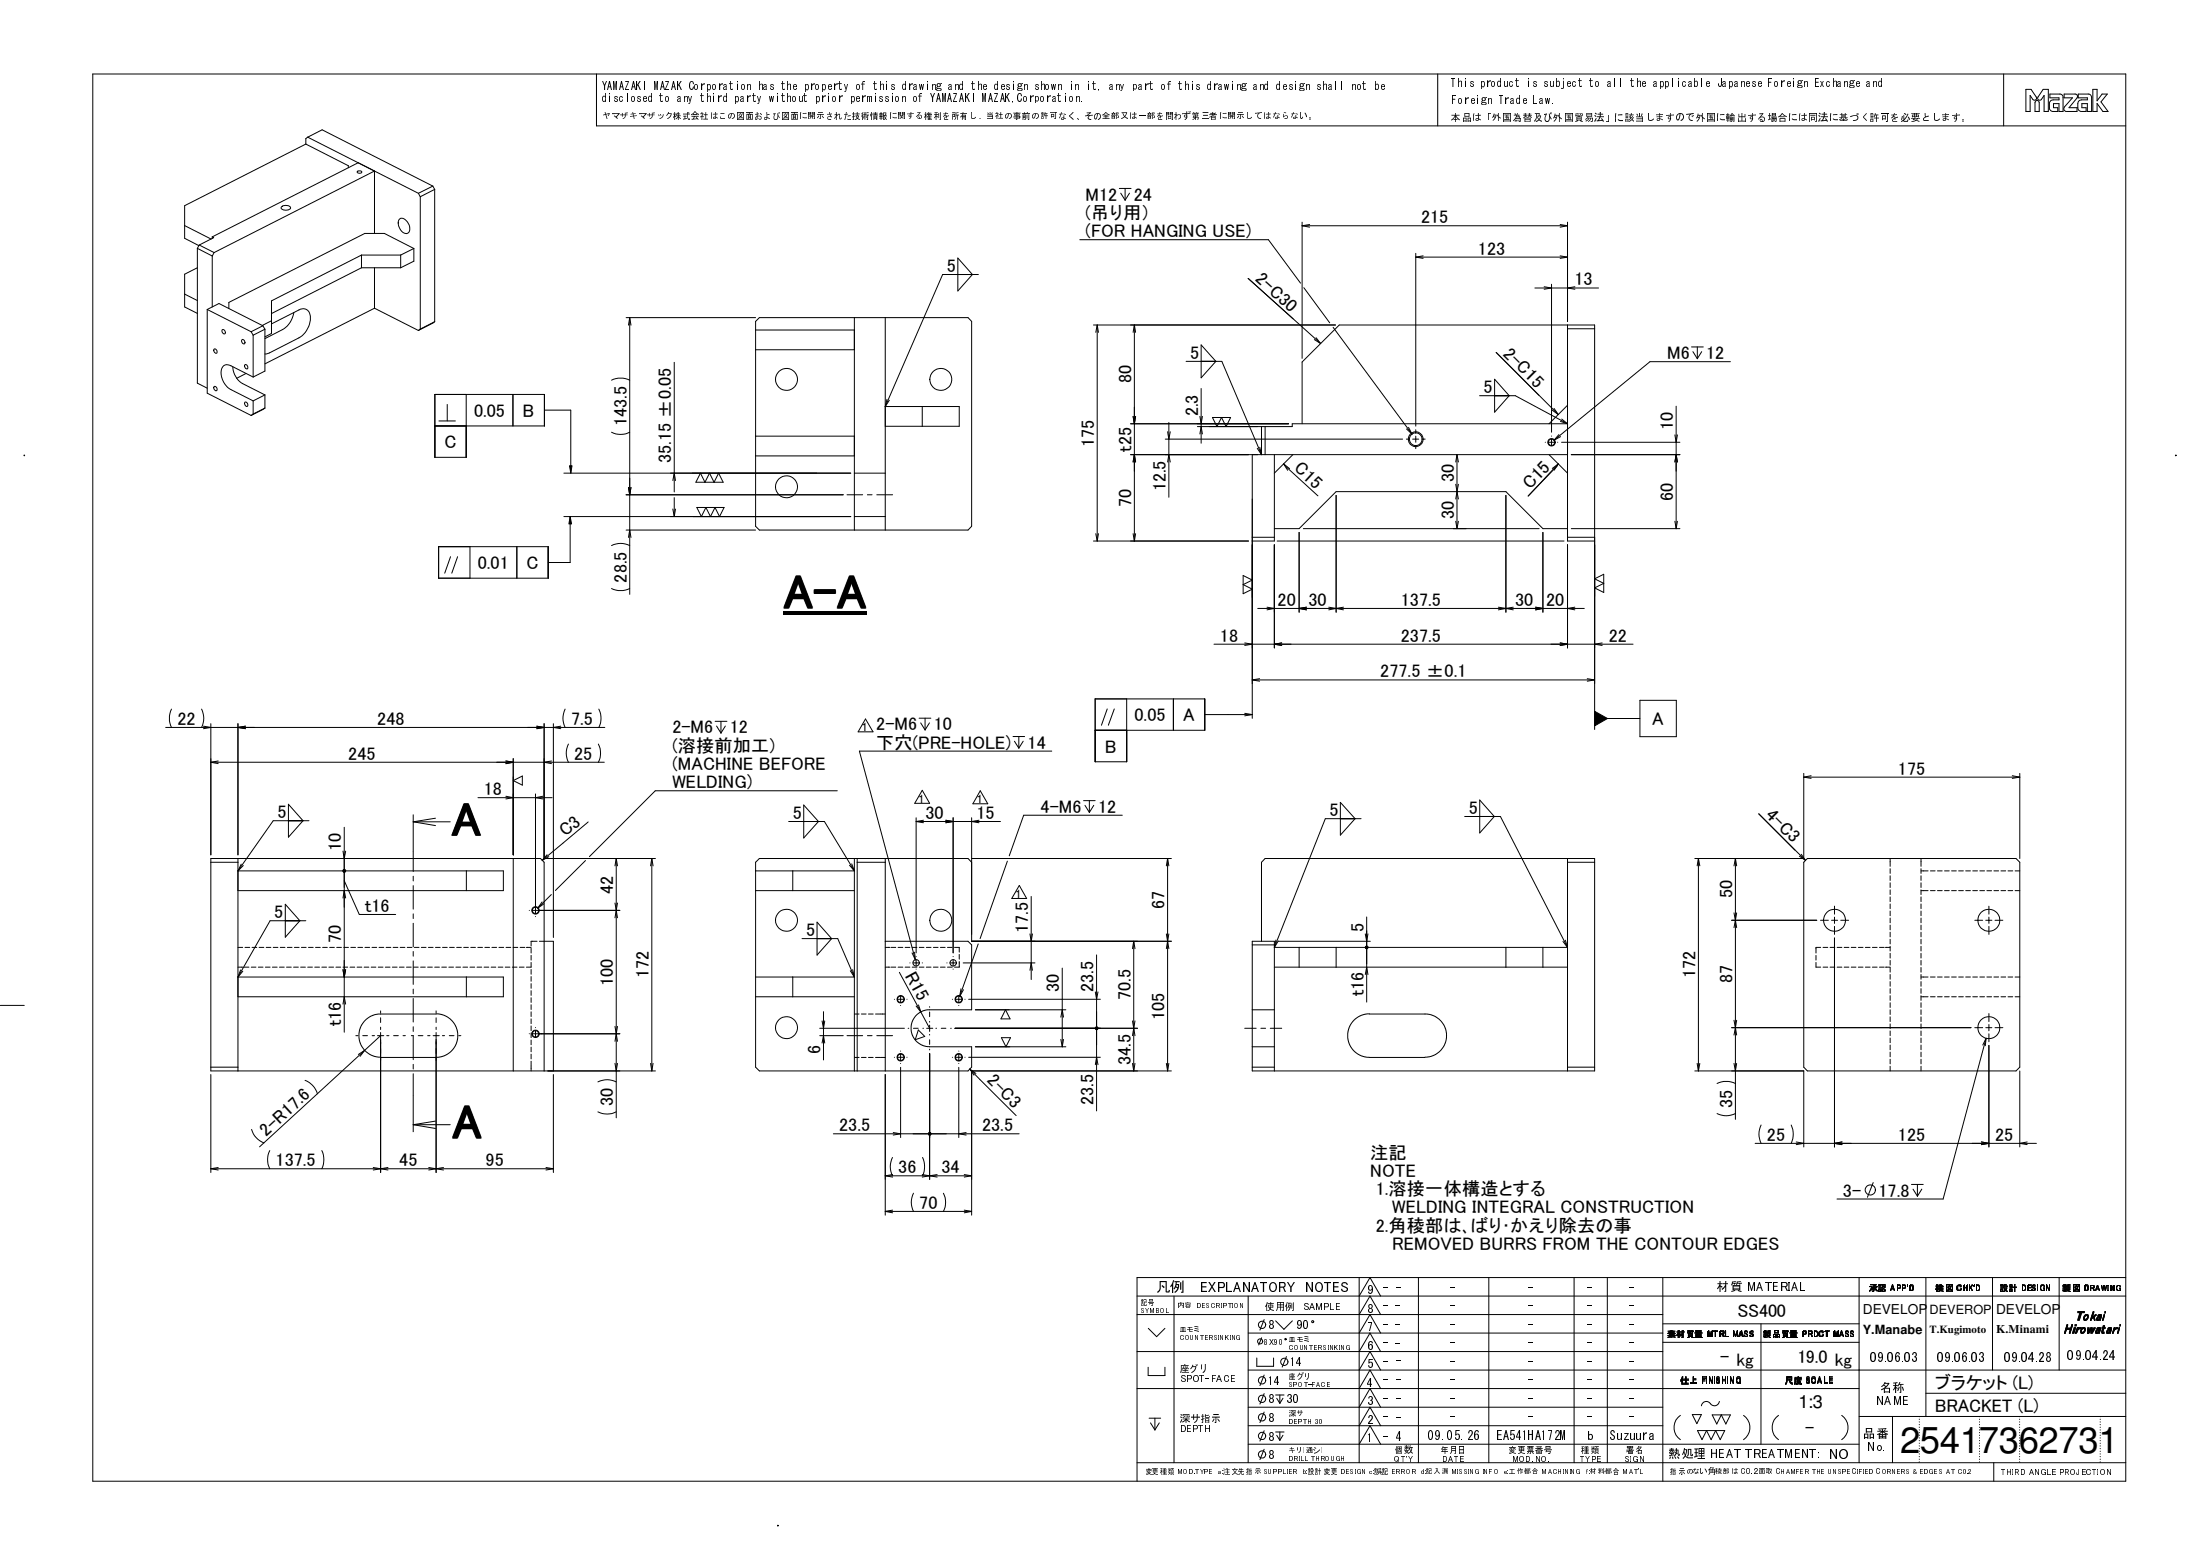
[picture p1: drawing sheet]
<svg xmlns="http://www.w3.org/2000/svg" width="594mm" height="420mm" viewBox="0 0 594 420" stroke-linecap="round" stroke-linejoin="round" font-family="sans-serif">
<g fill="none" stroke="#000" stroke-width=".27">
<path d="M25.1 20h548.9v380h-548.9zM161.1 20v14h412.9M388.2 20v14M541.1 20v14M82.6 38.9l-32.7 16.6v8.8l3.8 2M82.6 38.9l11.5 5.8v.6M83.1 37l-.5 .4v1.5M83.1 37l29.9 15.2M83.1 37l3.9-1.9 29.9 15.1M547.1 24.1h1.4l1.4 2.1a.56 .56 0 0 1-.2 .8 .56 .56 0 0 1-.8-.2l-.7-1v4.3h-1.1zM549.7 27.3l.6-.1 .3 .3 .1 2.6h-1.2v-2.4zM551.7 24.1h1.4v6h-1.1v-4.3l-.7 1a.56 .56 0 0 1-.8 .2 .56 .56 0 0 1-.1-.8z"/>
<path d="M553.5 25.4h2.8a.87 .87 0 0 1 .8 .9v3.8h-1.1v-2.1h-1.5v1.1h1.2v1h-1.3a1.01 1.01 0 0 1-1-1v-1.1a1.01 1.01 0 0 1 1-1h1.6v-.6h-2.5zM557.4 25.4h3a.65 .65 0 0 1 .5 .4 .65 .65 0 0 1 0 .7l-2.2 2.6h2.2v1h-2.9a.73 .73 0 0 1-.7-.4 .73 .73 0 0 1 .2-.8l2.1-2.5h-2.2zM561.2 25.4h2.7a.87 .87 0 0 1 .9 .9v3.8h-1.1v-2.1h-1.5v1.1h1.1v1h-1.2a1.01 1.01 0 0 1-1-1v-1.1a1.01 1.01 0 0 1 1-1h1.6v-.6h-2.5zM565.1 24.1h1.2v3.1l1.3-1.8h1.4l-1.7 2.1 1.9 2.6h-1.3l-1.6-2.2v2.2h-1.2zM76.1 55.8a1.73 1.73 0 0 1 2.4 .3 1.63 1.63 0 0 1-2.6 0zM96.5 46.3l.3-.2 .9 .2a.6 .6 0 0 1-.6 .5 .6 .6 0 0 1-.6-.5zM101.1 46.2l-43.3 22M101.1 46.2v16.8M101.1 46.2l-4.4-2.3-39.4 20.1M107.8 59.2a1.47 1.47 0 0 1 2.3 .8 2.19 2.19 0 0 1 0 3 2.63 2.63 0 0 1-2.5-3.5zM113 52.2l.5 .9M113.5 53.1v35.8"/>
<path d="M116.9 50.2l-3.9 2M116.9 50.2l.5 .9M117.4 51.1l-3.9 2M117.4 51.1v35.8M302.3 50.9h3.1M302.6 52.2l1.2 1.9M303.8 50.9v3.2M305 52.2l-1.2 1.9M351.6 60v36.8M423.3 60v26.8M49.9 79.4l3.4 1.8M49.9 60.9l7.1 3.7"/>
<path d="M53.3 72.3l-3.4 1.7v8.9l3.4 1.7M53.3 67.1l4 2M53.3 67.1v36.4l2.7 1.3M53.8 66.2l4 2M53.8 66.2l-.5 .9M57.3 64v.4M57.3 69.1v13.8M57.3 64l.4 .2-3.9 2M57.8 68.2l-.5 .9M97.6 68.9h10.6M97.6 68.9l-24.3 12.3v8.8l-1.8 1M97.6 68.9v3.4"/>
<path d="M97.6 72.3l-24.3 12.4M97.6 72.3h10.6M101.1 72.3v10.9M108.2 68.9v3.4M111.8 67.1l-3.6 1.8M111.8 67.1l-8-4.1h-5.3l-36.7 18.7v1.6M111.8 67.1v3.4l-3.6 1.8M258.6 69.7l4 4.4-4 4.5zM264.2 74.1h-9.7l-15.5 35.7M291.6 64.7h50.9l8.7 11.8M351.6 61l2 .3M351.6 61h71.7"/>
<path d="M352.1 77.7l7 9.5M353.6 60.6l-2 .4M382.3 68.4v46.7M382.3 69.4h41M382.3 69.4l2 .4M384.3 69.1l-2 .3M414.5 77.8h17.2M417 77.4l2 .4-2 .3M419 76.8v39.9M421.3 69.1l2 .3M421.3 60.6l2 .4M423.3 69.4l-2 .4"/>
<path d="M423.3 61l-2 .3M425.3 77.4l-2 .4 2 .3M56 83.6v22.6l11.8 6M56 83.6l11.8 6M56 83.6l3.1-1.6 11.9 6M57.8 94.3a.62 .62 0 0 1 .8 .3 .62 .62 0 0 1-.3 .8l-.5-.4zM60 89.1a.65 .65 0 0 1 .7 .3 .65 .65 0 0 1-.1 .8l-.6-.5zM62.9 99a5.7 5.7 0 0 0 2.6 4.6l6 3M65.3 91.8a.64 .64 0 0 1 .7 .3 .64 .64 0 0 1-.1 .8l-.5-.3zM66.2 98.5a.63 .63 0 0 1 .7 .4 .63 .63 0 0 1-.3 .7l-.4-.4zM67.8 89.6l.6 .9M68.4 90.5v11.3"/>
<path d="M71 88l-3.2 1.6M71 88l.5 .9M71.5 88.9l-3.1 1.6M71.5 88.9v11.3l-3.1 1.6M73.3 87.5l7.4-3.8a1.97 1.97 0 0 1 3.1 1.6 6.6 6.6 0 0 1-3.1 5.9l-7.9 4.1-1.3 .3M73.3 86.6l-2.5 1.3M79.4 84.4a6.5 6.5 0 0 1-3.1 4.6l-4.8 2.4M101.1 83.2l-29.6 15.1M101.1 83.2l11.9 6M113.5 88.9l-.5 .3M117.4 86.9l-3.9 2M117.4 86.9l-4.4 2.3"/>
<path d="M169.1 85.8h34.9M170 85.8v74.7M170 85.8l.4 2M170 85.8l-.3 2M182.1 97.8v35M204 94.4h26.7M204 89.1h26.7M205.1 85.8h56.3l1 1v55.3l-1 1h-56.3l-1.1-1v-55.3zM230.7 85.8v57.3M239 85.8v57.3M295.3 87.8h65.3M296.3 87.8l-.4 1.9"/>
<path d="M296.3 87.8l.3 1.9M296.3 87.8v58.3M306.3 87.8v58.3M306.3 87.8l.4 1.9M306.3 87.8l-.3 1.9M320.3 97.6h9.6l10.7 25.2M324.4 93.1l3.9 4.5-3.9 4.4zM349.2 86.1l-12.1-10.9 19.5 17.6M354.9 91.7l1.7 1.1M355.4 91.2l1.2 1.6M360 88.4l21.3 28.8M423.3 87.8v58.3h7.3"/>
<path d="M423.3 88.8h7.3M456.8 93.7h3.1M457.1 95l1.2 1.9M458.3 93.7v3.2M459.5 95l-1.2 1.9M467.3 97.7h-21.8l-25.9 21.2M57.8 104.4a.62 .62 0 0 1 .8 .4 .62 .62 0 0 1-.3 .7l-.5-.4zM66.2 108.6a.65 .65 0 0 1 .7 .4 .65 .65 0 0 1-.3 .8l-.5-.7zM66.5 100.8l-2.6 1.4M68.4 101.8l-6-3a1.74 1.74 0 0 0-2 0 1.74 1.74 0 0 0-.7 1.8 5.4 5.4 0 0 0 2.7 4.6l6 3M68.4 111.8l-.6 .4M68.4 108.2v3.6"/>
<path d="M71.5 106.6v3.6M71.5 110.2l-3.1 1.6M71.5 106.6l-3.1 1.6M71.5 110.2l-3.7 2M118.5 113.7h4.5M120.8 109.2v4.5M125.9 106.5v17h-8.5v-17h29.6v8.5h-29.6M138.5 106.5v8.5M147 110.7h7.1v17.1M165.1 102.7a5.4 5.4 0 0 1 4.9 0M165.1 116.7a5.4 5.4 0 0 0 4.9 0M204 117.8h26.7"/>
<path d="M239 109.8h20v5.3h-20M239.5 107.8l-.5 2M240.2 108.1l-1.2 1.7M249 109.8v5.3M305.3 114.4h42.7M306 112.4l.3 2 .4-2M314.7 118.6h64M315.3 116.6l.3 2 .4-2M315.6 114.1v20.2M324 112.4l.4 2 .3-2M324 117.2l.4-2 .3 2M324.4 104.9v14.8"/>
<path d="M327.4 112.7h4.9l-1.2 2.5-1.2-2.5-1.3 2.5zM340.6 115.2v7.6M341.6 115.2v7.6M351.6 114.4v-16.7l10-9.9h69v109.2M379.8 118.6h.8M379.8 115.8l1.5 1.4M380.4 115.4l.9 1.8M381.5 118.6h1.6M382.3 116v.9M382.3 117.8v1.6M384 118.6h.8M399.5 106.8h9.7l14.1 7.6"/>
<path d="M403.6 102.4l3.9 4.4-3.9 4.5zM415.5 106.7l-11.5-11.5 16.8 16.7M417.3 119.4h.1M418.1 119.4h1.7M419 117.7v.1M419 118.6v1.7M419.1 110.7l1.7 1.2M419.6 110.3l1.2 1.6M420.6 119.4h.1M421 117.3l-1.4 1.6M421.4 113.8l1.9 .6M421.4 117.9l-1.8 1"/>
<path d="M421.7 119.4h31.9M421.7 113.2l1.6 1.2M423.3 109.4l-5 5M423.3 114.4h-74.4v.8h-25.6M452.3 117.4l.3 2 .4-2M452.6 109.7v33M6.5 122.9h.1v.2zM152.3 139.5h77.4M152.3 127.8h77.4M153.8 125.8h.7l-.4 2zM154 139.5l.3 2h-.7zM154 139.5v12.4h-6"/>
<path d="M169.1 133.6h58.6M169.7 131.6l.3 2 .4-2M181.7 129.8l.4-2 .3 2M181.7 137.5l.4 2M182.1 134.4v5.1M182.4 137.5l-.3 2M188.2 137h7.3l-1.2 2.5-1.2-2.5-1.3 2.5-1.2-2.5-1.2 2.5zM189.1 127.8l1.3 2.4 1.2-2.4 1.2 2.4 1.2-2.4 1.3 2.4h-7.4zM204 123.1h26.7M228.7 133.6h4.3M230.7 139.5h8.3M230.7 127.8h8.3"/>
<path d="M234.2 133.6h1.3M236.8 133.6h4.2M305.3 122.8h118M306 124.8l.3-2 .4 2M315.3 124.8l.3-2 .4 2M338.2 122.8v71.2M339.5 121.1l1.1 1.7M340.2 120.8l.4 2M344.1 122.8v23.3h-5.9M346.6 125.3l9.3 8.6M346.6 125.3l1.1 1.7M346.6 125.3l1.6 1.2"/>
<path d="M349.1 122.8l-5 5M360.8 133.8v31.5M382.3 120.3v.9M393.1 130.8l.3 2M393.4 122.8l-.3 2M393.4 122.8l.4 2M393.4 122.8v19.9M393.4 132.8l-.3 1.9M393.4 132.8l.4 1.9M393.8 130.8l-.4 2M406.6 133.8v31.5M418.3 122.8l5 5"/>
<path d="M420.8 125.3l-8.1 8.6 7.9-8.2M420.8 125.3l-1.6 1.2M420.8 125.3l-1.1 1.7M424.3 122.8h29.3M452.3 124.8l.3-2 .4 2M587.5 122.9l.1 .1zM118.4 147.6h29.6v8.5h-29.6zM121.7 150.3l-1.6 4.5M123.6 150.3l-1.6 4.5M126.9 147.6v8.5M139.6 147.6v8.5M165.1 158.9a5.4 5.4 0 0 0 4.9 0"/>
<path d="M165.1 147.3a5.4 5.4 0 0 1 4.9 0M169.1 143.1h34.9M169.7 145.1l.3-2 .4 2M295.3 146.1h41.8M295.9 144.1l.4 2M296.6 144.1l-.3 2M306 144.1l.3 2M306.7 144.1l-.4 2M335.7 155.4l2.5 1.2-2.5 1.3 2.5 1.2-2.5 1.2zM338.2 145.1h5.9M344.1 142.7h6.7l10-9.9h45.8l10 9.9h6.7M344.1 147.1v27.9"/>
<path d="M344.9 146.1h77.5M350.8 143.8v21.5M352 142.7h63.6M393.1 140.8l.3 1.9M393.8 140.8l-.4 1.9M416.6 143.8v21.5M423.3 145.1h7.3M423.3 147.1v27.9M424.3 142.7h29.3M430.6 156.3l2.5-1.2v4.9l-2.5-1.3 2.5-1.2zM452.3 140.8l.3 1.9M453 140.8l-.4 1.9"/>
<path d="M327.8 173.9h113.2M336.1 173.6l2.1 .3-2.1 .4M339.6 164.3h88.2M342.1 164l2 .3-2 .4M346.1 173.6l-2 .3 2 .4M352.8 164l-2 .3 2 .4M358.8 164l2 .3M360.8 164.3l-2 .4M360.8 164.3l2 .4M362.8 164l-2 .3M404.6 164l2 .3M406.6 164.3l-2 .4"/>
<path d="M406.6 164.3l2 .4M408.6 164l-2 .3M414.6 164l2 .3-2 .4M421.3 173.6l2 .3-2 .4M425.3 164l-2 .3 2 .4M432.6 173.6l-2 .3 2 .4M44.7 196.4h118.6M46.3 191.5a5.5 5.5 0 0 0 0 4.9M54.4 191.5a5.5 5.5 0 0 1 0 4.9M54.9 196.1l2 .3-2 .4M56.9 195.4v35.4M64.3 195.4v35.4"/>
<path d="M66.3 196.1l-2 .3 2 .4M144.9 196.1l2 .3-2 .4M146.9 195.4v36.4h30.1M149.4 195.4v57.8M151.4 196.1l-2 .3 2 .4M152.6 191.5a5.5 5.5 0 0 0 0 4.9M161.7 191.5a5.5 5.5 0 0 1 0 4.9M193.1 194.8h3.2M193.5 196l1.2 2M194.7 194.8v3.2M195.9 196l-1.2 2M233.7 194.1l2 3.5h-4z"/>
<path d="M248.2 193.9h3.2M248.6 195.2l1.2 1.9M249.8 193.9v3.2M251 195.2l-1.2 1.9M273.6 198.9h3.1M275.1 198.9v3.1M299 191.4l-1.6 4.4M300.9 191.4l-1.6 4.4M304.2 188.7v17h-8.5v-17h29.6v8.5h-29.6M316.9 188.7v8.5M325.3 193h12.9M336.1 192.6l2.1 .4"/>
<path d="M338.2 193l-2.1 .3M338.2 183.6l1.9 .3M338.2 183.6h92.4M340.1 183.3l-1.9 .3M428.6 183.3l2 .3M430.6 192.1l3.5 1.9-3.5 2zM430.6 183.6l-2 .3M434.1 194h8.7M442.8 189.1h9.9v9.8h-9.9zM56.9 205.8l2 .4M56.9 205.8h106.3M58.9 205.5l-2 .3"/>
<path d="M77.9 217.2l3.9 4.4-3.9 4.5zM111.6 219.9v15.4M129.1 215.4h20M136.6 205.5l2 .3-2 .4M136.6 215l2 .4-2 .3M138.6 204.9v25.9M138.6 210.8l2.4-1.3v2.5zM144.6 214.4v30.4M146.6 215l-2 .4 2 .3M148.9 205.5l-2 .3 2 .4M153.5 200.9a5.4 5.4 0 0 0 0 4.9M161.6 200.9a5.4 5.4 0 0 1 0 4.9"/>
<path d="M217 217.4l4 4.4-4 4.5zM226.1 213.5h-49.2l-17.7 17.8M249 213.4l2 3.5h-4zM264.7 213.5l2 3.5h-4zM273.9 200.2l1.2 1.8M276.3 200.2l-1.2 1.8M284 202.8h-51.9l15.1 56.4M292.6 216.2h3.1M293 217.5l1.2 1.9M294.2 216.2v3.2M295.4 217.5l-1.2 1.9M361.9 216.7l4 4.4-4 4.4z"/>
<path d="M399.6 216l3.9 4.5-3.9 4.4zM487.1 208.8v23h-29.4M487.1 209.8l2 .4M487.1 209.8h58.3M489.1 209.5l-2 .3M543.4 209.5l2 .3M545.4 208.8v23M545.4 209.8l-2 .4M56.9 232.8h7.4M64.3 235.2h71.6v5.3h-71.6M64.3 231.8v57.4M65.1 233.3l-.8 1.9"/>
<path d="M65.7 233.7l-1.4 1.5M83.4 221.6h-9.6l-9.5 13.6M92.6 229.8l.4 2 .3-2M92.7 234.9h.5v.5l-.2 .1v-.3v.3l-.3-.1zM92.7 234.9l.3-.1v.4v-.4l.2 .1v.5h-.5zM93 223.4v55.3M93 237.8l4 9.1h9.8M111.6 221.9h10M111.6 221.9l6 1M111.6 236.6v1.3M111.6 239.1v6.4M117.6 220.9l-6 1"/>
<path d="M125.9 235.2v5.3M138.6 231.8v57.4M147.7 230.8l-1.3 1.5M148.2 231.3l-1.8 1M158.1 232.4l-8.1 8.1M158.8 222l-12.4 10.3M166.4 231.8v70M166.4 231.8l-.3 2M166.4 231.8l.3 2M176 231.8l-.3 2M176 231.8l.4 2M176 231.8v57.4"/>
<path d="M204 235.2h26.7M213 221.8h9.6l8.1 13.4M214.1 235.2v5.3M229.4 233.6l1.3 1.6M230 233.3l.7 1.9M230.7 231.8v57.4M231.5 232.8h7.5M231.5 231.8v57.4M239 231.8v57.4M247.4 220.8v36.5M247.4 221.8h22.8M247.4 221.8l2 .4"/>
<path d="M249.4 221.5l-2 .3M255.4 221.5l2 .3-2 .4M257.4 220.8v36.5M262.4 232.8l-1-1h-56.3l-1.1 1v55.4l1.1 1h56.3l1-1v-5.5h-11.4l-1.6-.3-1.5-.8-1.1-1.2-.6-1.5-.2-1.9 .4-1.3 .8-1.3 1-.9 1.5-.7 12.7-.1v-17.6l-1-.9h-22.4M262.4 231.8h53.9M262.4 220.8v33.4h53.9M264.4 221.5l-2 .3 2 .4M272 232.5l-7.3 20.9M275.2 239.1l2 3.5h-4zM303.1 220.1h-26.7l-3.9 11M315.3 231.8l-.3 2M315.3 231.8l.3 2"/>
<path d="M315.3 231.8v57.4M367.5 221.1h-9.6l-13.8 34.7M395.5 220.5h9.7l18.1 35.3M423.3 232.8h7.3M423.3 231.8v57.4M458.6 231.8l-.3 2M458.6 231.8l.4 2M458.6 231.8v57.4M468.6 231.8v70.5M468.6 231.8l.4 2M468.6 231.8l-.4 2M484.7 229.6l-9.8-9.8 12.6 12.5"/>
<path d="M485.9 231.2l1.6 1.1M486.4 230.7l1.1 1.6M488.1 231.8h56.3l1 1v55.4l-1 1h-56.3l-1-1v-55.4zM510.4 231.8v2.1M510.4 234.6v1.2M510.4 236.5v1.2M510.4 238.4v1.2M518.7 235.2h1.9M518.7 231.8v2.1M518.7 234.6v1.2M518.7 236.5v1.2M518.7 238.4v1.2"/>
<path d="M521.3 235.2h1.3M523.2 235.2h1.3M525.1 235.2h1.3M527 235.2h1.3M528.9 235.2h1.3M530.8 235.2h1.3M532.7 235.2h1.3M534.6 235.2h1.3M536.5 235.2h1.3M538.4 235.2h1.3M540.3 235.2h1.3M542.2 235.2h1.3"/>
<path d="M544.1 235.2h1.3M64.3 255.8h1.2M66.2 255.8h1.2M68.1 255.8h1.2M70 255.8h1.2M71.9 255.8h1.2M73.8 255.8h1.3M75.7 255.8h1.3M77 244.2l4 4.4-4 4.5zM77.6 255.8h1.3M79.5 255.8h1.3M81.4 255.8h1.3"/>
<path d="M82.6 248.6h-9.7l-8.6 15.2M83.3 255.8h1.3M85.2 255.8h1.3M87.1 255.8h1.3M89 255.8h1.3M90.9 255.8h1.3M92.6 242.5l.4-2 .3 2M92.8 255.8h1.3M94.7 255.8h1.3M96.6 255.8h1.3M98.5 255.8h1.3M100.5 255.8h1.2"/>
<path d="M102.4 255.8h1.2M104.3 255.8h1.2M106.2 255.8h1.2M108.1 255.8h1.2M110 255.8h1.2M111.6 246.8v1.2M111.6 249.3v6.4M111.6 256.9v1.3M111.6 259.5v6.3M111.9 255.8h1.3M113.8 255.8h1.3M115.7 255.8h1.3"/>
<path d="M117.6 255.8h1.3M119.5 255.8h1.3M121.4 255.8h1.3M123.3 255.8h1.3M125.2 255.8h1.3M127.1 255.8h1.3M129 255.8h1.3M130.9 255.8h1.3M132.8 255.8h1.3M134.7 255.8h1.3M136.6 255.8h1.3M138.6 255.8h1.2"/>
<path d="M140.5 255.8h1.2M142.1 255.8h1.3M142.9 245.8h.1M143.4 259.9v1.3h-1.3M143.4 256.1v1.2M143.4 258v1.2M143.8 245.8h1.7M144.6 245v1.7M144.6 247.5h.1M145 254.2h-1.6v1.2M145.6 245.8h21.8M145.7 254.2h3.7v35"/>
<path d="M146.4 243.5l-1.2 1.7M146.9 244.1l-1.7 1.1M148.9 241.6l-3.7 3.6M166.1 243.8l.6 4M166.7 243.8l-.6 4M204 240.5h26.7M216.6 253.4h9.6l4.5 10.4M220.6 249l4 4.4-4 4.5zM239 255.8h1.3M240.6 255.8h1.3M242.5 255.8h1.3M244.4 255.8h1.3"/>
<path d="M246.3 257.3l.9 1.9M246.3 255.8h1.3M247 257.1l.2 2.1M247.4 258.3h.1M247.4 259.2v1.6M248.2 255.8h1.3M250.1 255.8h1.3M252 255.8h1.3M254 255.8h1.2M255.9 255.8h1.2M257.4 258.3h.1M257.4 259.2v1.6"/>
<path d="M257.8 255.8h1.2v1.3M259 257.7v1.3M259 259.6v1.6h-1.2M264.2 254.9l-5 14.1M278.1 252.2l.4 2 .3-2M278.5 242.1v22.4M296.1 257.9v42.1M306.1 254.2l-.3 2M306.1 254.2l.4 2M306.1 254.2v35M315 252.2l.6 4M315.6 252.2l-.6 4"/>
<path d="M338.2 255.1h5.9M340.6 254.2v-21.4l1-1h89v57.4h-92.4v-35h5.9v35M344.1 255.8h79.2M344.5 253.8l-.4 2M345.1 254.2h24.9M345.2 254.1l-1.1 1.7M350.8 255.8v5.4M360.8 255.8v5.4M368.7 252.2l.4 2 .3-2M368.8 255.6l.3-.1v.3v-.3l.2 .1v.5h-.5zM368.8 255.6a.34 .34 0 0 1 .5 .1 .34 .34 0 0 1-.2 .5v-.4v.4l-.4-.3zM369.1 247.6v23"/>
<path d="M406.6 255.8v5.4M416.6 255.8v5.4M422.1 254.2l1.2 1.6M422.7 253.9l.6 1.9M467.6 248.5h23M468.2 246.5l.4 2M468.6 248.5l-.4 2M468.6 248.5l.4 2M469 246.5l-.4 2M490.4 259.9v1.3h1.3M490.4 258v1.2M491.6 248.5h2.1"/>
<path d="M491.7 255.8h-1.3v1.5M492.3 255.8h1.3M494.2 255.8h1.3M494.6 248.5h1.6M495.4 244.7v2.1M495.4 247.6v1.7M495.4 250.1v2.2M495.4 253.3v56.4M496.1 255.8h1.3M497.1 248.5h2.1M498 255.8h1.3M499.9 255.8h1.3"/>
<path d="M501.8 255.8h1.3M503.7 255.8h1.3M505.6 255.8h1.3M507.5 255.8h1.3M509.1 255.8h1.3M510.4 240.3v1.3M510.4 242.2v1.3M510.4 244.1v1.3M510.4 246v1.3M510.4 247.9v1.3M510.4 249.8v1.3M510.4 251.7v1.3"/>
<path d="M510.4 253.6v1.3M510.4 255.5v1.3M510.4 257.4v1.3M510.4 259.3v1.3M518.7 240.5h1.9M518.7 240.3v1.3M518.7 242.2v1.3M518.7 244.1v1.3M518.7 246v1.3M518.7 247.9v1.3M518.7 249.8v1.3M518.7 251.7v1.3"/>
<path d="M518.7 253.6v1.3M518.7 255.5v1.3M518.7 257.4v1.3M518.7 259.3v1.3M521.3 240.5h1.3M523.2 240.5h1.3M525.1 240.5h1.3M527 240.5h1.3M528.9 240.5h1.3M530.8 240.5h1.3M532.7 240.5h1.3M533.3 248.5h2.1"/>
<path d="M534.6 240.5h1.3M536.2 248.5h1.7M536.5 240.5h1.3M537.1 244.7v2.1M537.1 247.6v1.7M537.1 250.1v2.2M538.4 240.5h1.3M538.7 248.5h2.1M540.3 240.5h1.3M542.2 240.5h1.3M544.1 240.5h1.3M.1 271.5h6.5"/>
<path d="M64.3 263.8h71.6v5.4h-71.6M64.3 261.2h1.2M65 261.9l-.7 1.9M65.6 262.3l-1.3 1.5M65.9 261.2h1.3M67.9 261.2h1.2M69.8 261.2h1.2M71.7 261.2h1.2M73.6 261.2h1.2M75.5 261.2h1.2M77.4 261.2h1.2M79.3 261.2h1.3"/>
<path d="M81.2 261.2h1.3M83.1 261.2h1.3M85 261.2h1.3M86.9 261.2h1.3M88.8 261.2h1.3M90.7 261.2h1.3M92.6 261.2h1.3M92.6 261.8l.4 2 .3-2M92.6 271.1l.4-1.9 .3 1.9M94.5 261.2h1.3M96.1 279.7h.6M96.4 261.2h1.3"/>
<path d="M98 279.7h1.2M98.3 261.2h1.3M100.2 261.2h1.3M100.5 279.7h.6M101.9 279.7h1.7M102.1 261.2h1.3M102.8 273v.6M102.8 274.8v1.3M102.8 277.4v.6M102.8 278.8v1.7M102.8 279.7l-4.3 3.9M104 261.2h1.3"/>
<path d="M104.4 279.7h.6M106 261.2h1.2M106.3 279.7h1.3M107.9 261.2h1.2M108.8 279.7h.7M109.8 261.2h1.2M111.1 279.7h.6M111.6 267.1v1.3M111.6 269.6v6.4M111.6 277.2v1.3M111.6 279.8v6.3M111.7 261.2h1.2"/>
<path d="M112.9 279.7h1.3M113.6 261.2h1.2M115.5 261.2h1.2M115.5 279.7h.6M117 279.7h1.6M117.4 261.2h1.3M117.8 273.8h-15.7l-1.5 .4-1.7 1-1.2 1.5-.7 1.7-.1 1.9 .4 1.5 1 1.7 1.6 1.2 1.7 .7 1.2 .1M117.8 273.8l1.7 .2 1.7 .8 1 .9 1 1.8 .4 1.5-.1 2-.7 1.7-1.1 1.4-1.6 .9-1.7 .5h-15.6M117.8 273v.6M117.8 274.8v1.3M117.8 277.4v.6M117.8 278.8v1.7"/>
<path d="M119.3 261.2h1.3M119.5 279.7h.6M121.2 261.2h1.3M121.3 279.7h1.3M123.1 261.2h1.3M123.9 279.7h.6M125 261.2h1.3M125.9 263.8v5.4M126.9 261.2h1.3M128.8 261.2h1.3M130.7 261.2h1.3M132.6 261.2h1.3"/>
<path d="M134.5 261.2h1.3M136.4 261.2h1.3M138.3 261.2h1.3M140.2 261.2h1.3M142.9 279.1h.1M143.4 261.8v1.3M143.4 263.7v1.3M143.4 265.6v1.3M143.4 267.5v1.3M143.4 269.4v1.3M143.4 271.3v1.3M143.4 273.2v1.3"/>
<path d="M143.4 275.1v1.3M143.4 277v1.3M143.4 278.9v1.3M143.8 279.1h1.7M144.6 277.5h.1M144.6 278.3v1.7M145.6 279.1h21.8M166.1 277.2l.6 4M166.7 277.2l-.6 4M204 269.2h26.7M204 263.8h26.7M214.1 263.8v5.4"/>
<path d="M221.4 277.7h22.8M221.4 279.7h6.3M222 275.7l.4 2 .3-2M222.4 273.2v13M228.7 279.7h4.3M229.6 262.1l1.1 1.7M230.2 261.8l.5 2M230.7 273.8h1.3M232.6 273.8h1.3M234.2 279.7h1.3M234.5 273.8h1.3M236.4 273.8h1.3"/>
<path d="M236.8 279.7h4.2M237.8 273.8h1.2M239 261.2h1.3M240.6 261.2h1.3M241.5 269.8h.1M242.4 269.8h1.6M242.5 261.2h1.3M242.9 262.6l8.1 15.1M243.2 269v1.7M243.2 271.5h.1M244.4 261.2h1.3M244.9 269.8h.1"/>
<path d="M245.2 277.7h.2M245.7 260h.1M246.3 261.2h1.3M246.5 260h1.7M246.7 277.7h1.2M247.4 261.7h.1M248 278.1l1.7 1.8-2.6 .9zM248 271.4l.7 1.9-1.3-1.6M248.2 261.2h1.3M249 260h.1M249.2 277.7h.2M250.1 261.2h1.3"/>
<path d="M250.2 277.7h1.7M251 271.8v.2M251 273.3v1.2M251 275.8v.2M251 276.8v1.7M251 279.3v.2M252 261.2h1.3M252.7 277.7h.2M254 261.2h1.2M254.2 277.7h1.2M255.7 260h.1M255.9 261.2h1.2"/>
<path d="M256.5 260h1.7M256.7 277.7h.2M257.2 269.8h.1M257.4 261.7h.1M257.9 277.7h49.3M258.1 269.8h1.6M258.9 269v1.7M258.9 271.5h.1M259 260h.1M259.5 267l-.3 2M260.1 260h19.4M260.2 267.3l-1 1.7"/>
<path d="M260.6 269.8h.1M261.6 269.8h35.5M263.4 272.7h24.4M271.5 272.7l1.2 2.4h-2.4zM278.1 262l.4-2 .3 2M286.5 274.7l.3-2 .4 2M286.8 261.4v21.3M295.8 267.8l.3 2 .4-2M295.9 277.4l.2-.1v.4v-.4l.4 .2-.2 .5-.5-.2zM295.9 277.4l.4-.1 .2 .2-.2 .5h-.2v-.3v.3l-.3-.2zM305.8 275.7l.7 4M306.5 275.7l-.7 4"/>
<path d="M336.1 277.7h3.1M338.2 272.7h5.9M340.5 277.7h1.3M343 277.7h3.1M344.1 261.2h79.2M368.7 263.1l.4-1.9 .3 1.9M369.8 273.8l-1.7 .2-1.7 .8-1 .9-1.1 1.8-.4 1.5 .2 2 .6 1.7 1.2 1.4 1.5 .9 1.7 .5h15.7M369.8 273.8h15.6l1.6 .4 1.6 1 1.3 1.5 .5 1.2 .2 1.8-.3 1.8-1.1 2-1.1 .9-1.6 .8-1.7 .3M467.6 277.5h64.6M468.2 275.5l.4 2M468.6 277.5l-.4 2M468.6 277.5l.4 2"/>
<path d="M469 275.5l-.4 2M492.3 261.2h1.3M494.2 261.2h1.3M496.1 261.2h1.3M498 261.2h1.3M499.9 261.2h1.3M501.8 261.2h1.3M503.7 261.2h1.3M505.6 261.2h1.3M507.5 261.2h1.3M509.1 261.2h1.3M510.4 261.2v1.3"/>
<path d="M510.4 263.1v1.3M510.4 265v1.3M510.4 267v1.2M510.4 268.9v1.2M510.4 270.8v1.2M510.4 272.7v1.2M510.4 274.6v1.2M510.4 276.5v1.2M510.4 278.4v1.3M518.7 269.2h1.9M518.7 263.8h1.9M518.7 261.2v1.3"/>
<path d="M518.7 263.1v1.3M518.7 265v1.3M518.7 267v1.2M518.7 268.9v1.2M518.7 270.8v1.2M518.7 272.7v1.2M518.7 274.6v1.2M518.7 276.5v1.2M518.7 278.4v1.3M521.3 269.2h1.3M521.3 263.8h1.3M523.2 269.2h1.3"/>
<path d="M523.2 263.8h1.3M525.1 269.2h1.3M525.1 263.8h1.3M527 269.2h1.3M527 263.8h1.3M528.9 269.2h1.3M528.9 263.8h1.3M530.8 269.2h1.3M530.8 263.8h1.3M532.7 269.2h1.3M532.7 263.8h1.3M533.3 277.5h2.1"/>
<path d="M534.6 269.2h1.3M534.6 263.8h1.3M536.2 277.5h1.7M536.5 269.2h1.3M536.5 263.8h1.3M537.1 273.7v2.1M537.1 276.6v1.7M537.1 279.1v2.2M538.4 269.2h1.3M538.4 263.8h1.3M538.7 277.5h2.1M540.3 269.2h1.3"/>
<path d="M540.3 263.8h1.3M542.2 269.2h1.3M542.2 263.8h1.3M544.1 269.2h1.3M544.1 263.8h1.3M56.9 288.2h7.4M56.9 290.2v26.4M82.4 291.7a5.5 5.5 0 0 1 3.3 3.7M98.5 283.6l-1.3 1.6M98.5 283.6l-1.7 1.1M98.5 283.6l-28.4 26.1M102.8 280.7v35.9"/>
<path d="M111.6 287.4v1.3M111.6 289.9v15.8M117.8 280.7v35.9M143.4 280.8v1.3M143.4 282.7v1.3M143.4 284.6v1.3M143.4 286.6v1.2M143.4 287.9v1.3M146.9 289.2v-56.4l-.9-1h-89.1v57.4h120.1M149.4 290.2v26.4M161.5 292.1a5.5 5.5 0 0 1 4.9 0M166.1 287.1l.3 2.1 .3-2.1"/>
<path d="M175.7 287.1l.3 2.1M176.4 287.1l-.4 2.1M222 281.6l.4-1.9 .3 1.9M230.7 285.5h1.3M232.6 285.5h1.3M234.5 285.5h1.3M236.4 285.5h1.3M237.8 285.5h1.2M239 290.2v37.9M241.5 285.5h.1M242.4 285.5h1.6M243.2 283.8h.1"/>
<path d="M243.2 284.6v1.7M243.2 287.1v.1M243.2 288.2v19M244.9 285.5h.1M251 280.8v1.2M251 283.3v.2M251 284.5v34M257.2 285.5h.1M258.1 285.5h1.6M258.9 283.8h.1M258.9 284.6v1.7M258.9 287.1v.1"/>
<path d="M258.9 288.2v19M260.6 285.5h.1M261.6 285.5h35.5M261.9 288.7l1.6 1.2M261.9 288.7l1.1 1.6M261.9 288.7l12.5 12.5M263.4 282.7h24.4M270.4 280.2h2.5l-1.3 2.5zM286.5 280.7l.3 2M287.2 280.7l-.4 2M295.8 287.5l.3-2 .4 2M305.8 287.1l.3 2.1"/>
<path d="M306.5 287.1l-.4 2.1M315 287.1l.3 2.1M315.6 287.1l-.3 2.1M316.3 289.2h-53.9v38.9M338.2 282.7h5.9M338.2 288.2h5.9M423.3 288.2h7.3M457.7 289.2h29.4v20.5M458.3 287.1l.3 2.1M459 287.1l-.4 2.1M463.7 292.6a5.5 5.5 0 0 1 4.9 0M468.2 287.1l.4 2.1 .4-2.1"/>
<path d="M510.4 280.3v1.3M510.4 282.2v1.3M510.4 284.1v1.3M510.4 286v1.3M510.4 287.9v1.3M518.7 280.3v1.3M518.7 282.2v1.3M518.7 284.1v1.3M518.7 286v1.3M518.7 287.9v1.3M536.3 280.4l-11.6 43.4h-28.6M536.3 280.4l-.9 1.8"/>
<path d="M536.3 280.4l-.2 2M537.1 282.3v27.4M545.4 289.2v20.5M56.9 315.6h92.5M56.9 315.6l2 .3M58.9 315.3l-2 .3M67.9 305a5.5 5.5 0 0 0 3.4 3.6M72.8 310.7a5.4 5.4 0 0 0 0 4.9M86.9 310.7a5.8 5.8 0 0 1 0 4.9M100.8 315.3l4 .6M104.8 315.3l-4 .6M111.6 303.7h10"/>
<path d="M111.6 303.7l6 1M115.8 315.3l4 .6M117.6 302.7l-6 1M119.8 315.3l-4 .6M147.4 315.3l2 .3M149.4 315.6l-2 .3M161.5 300.2a5.5 5.5 0 0 0 4.9 0M225 306.2h50.2M239 317.5l2 .3M239 317.5h23.4M241 312.5a5.5 5.5 0 0 0 0 5M241 317.2l-2 .3"/>
<path d="M241.2 305.8l2 .4-2 .3M249 317.2l2 .3M249.1 312.5a5.8 5.8 0 0 1 0 5M250.8 305.9l.4-.1 .2 .2-.4 .2h.4l-.2 .3-.5-.2zM250.8 305.9l.4-.1 .2 .2-.2 .5-.5-.2 .3-.1h-.3zM251 317.5l-2 .3M251 317.5l2.1 .3M253.1 317.2l-2.1 .3M260.4 317.2l2 .3M260.9 305.8l-2 .4 2 .3M262.4 317.5l-2 .3M463.7 300.7a5.5 5.5 0 0 0 4.9 0"/>
<path d="M474 308.7h75.9M475.6 303.8a5.5 5.5 0 0 0 0 4.9M483.7 303.8a5.8 5.8 0 0 1 0 4.9M485 308.4l2.1 .3-2.1 .4M497.4 308.4l-2 .3 2 .4M505.8 319.3l-1.5 4M516.2 319.8h3.1M517.8 319.8v3.2M535 308.4l2.1 .3-2.1 .4M547.4 308.4l-2 .3 2 .4M239 327.1l2 .4M239 327.1h23.4"/>
<path d="M241 326.8l-2 .3M246.7 322.2a5.4 5.4 0 0 0 0 4.9M254.8 322.2a5.4 5.4 0 0 1 0 4.9M260.4 326.8l2 .3M262.4 327.1l-2 .4M516.6 321.1l1.2 1.9M519 321.1l-1.2 1.9M307 355h142M307 350h267M310.1 358.7l2.2 2.2 2.3-2.2M317 350v45M337.1 360h111.9"/>
<path d="M337.1 350v45M341.4 356.3l-1.2 2.9M344.5 356.7l2.2 2.2 2.3-2.2M367 350l2.9-5 2.9 5M367 355l2.9-5 2.9 5M367 360l2.9-5 2.9 5M367 345v50M383 345v50M402 345v50M425.1 345v50M434 345v50M449 345v55"/>
<path d="M449 357.5h53M475.5 357.5v32.5M502 345v50M520.1 345v37.5M538 345v25M556 345v25M574 345h-267v55M307 365h142M307 374.9h195M310 369.2v2.2h4.6v-2.2M337.1 380h111.9M337.1 370h236.9"/>
<path d="M339.4 366.7v2.2h4.5v-2.2M340.7 361.2l-.8 2M341.4 371.3l-1.2 2.8M341.4 376.3l-1.2 2.8M344.5 376.7h2.2M344.8 377.6l.8 1.3M345.6 376.7v2.2M346.4 377.6l-.8 1.3M347.4 366.3l-1.2 2.8M367 380l2.9-5.1 2.9 5.1M367 365l2.9-5 2.9 5M367 370l2.9-5 2.9 5"/>
<path d="M367 374.9l2.9-4.9 2.9 4.9M449 362.5h53M464.3 378.4a1.39 1.39 0 0 1-1.2 1.2 1.39 1.39 0 0 1-1.5-.8 1.34 1.34 0 0 0-2.2 .8M520.1 376.2h53.9M307 395h267M310.3 382.9h3.1M310.7 384.2l1.2 1.9M311.9 382.9v3.2M313 384.2l-1.1 1.9M337.1 390h164.9M337.1 385h111.9M341.4 381.3l-1.2 2.8"/>
<path d="M341.4 391.3l-1.2 2.8M341.4 386.3l-1.2 2.8M344.5 386.7h2.2M344.8 387.6l.8 1.3M345.6 386.7v2.2M346.4 387.6l-.8 1.3M367 390l2.9-5 2.9 5M367 385l2.9-5 2.9 5M453.8 382.2a4 4 0 0 0 0 6.5M457 382h2.4l-1.2 2.4zM458.4 386.3h7.3l-1.2 2.4-1.2-2.4-1.2 2.4-1.3-2.4-1.2 2.4zM462.4 382.1h4.9l-1.3 2.4-1.2-2.4-1.2 2.4z"/>
<path d="M470.8 382.2a4 4 0 0 1 0 6.5M480.3 382.2a4 4 0 0 0 0 6.5M497.3 382.2a4 4 0 0 1 0 6.5M502 382.5h72M511 382.5v12.5M518.3 382.5v.1M518.3 383.2v.1M518.3 383.9v.1M518.3 384.6v.1M518.3 385.4h.1M518.3 386.1v.1M518.3 386.8v.1"/>
<path d="M518.3 387.5v.1M518.3 388.2v.1M518.3 389h.1M518.3 389.7v.1M518.3 390.4v.1M518.3 391.1v.1M518.3 391.8v.1M518.3 392.6h.1M518.3 393.3v.1M518.3 394v.1M518.3 394.7v.1M534.5 382.5v.1"/>
<path d="M534.5 383.2v.1M534.5 383.9v.1M534.5 384.6v.1M534.5 385.4h.1M534.5 386.1v.1M534.5 386.8v.1M534.5 387.5v.1M534.5 388.2v.1M534.5 389h.1M534.5 389.7v.1M534.5 390.4v.1M534.5 391.1v.1"/>
<path d="M534.5 391.8v.1M534.5 392.6h.1M534.5 393.3v.1M534.5 394v.1M534.5 394.7v.1M538.4 395v5M545.4 382.5v.1M545.4 383.2v.1M545.4 383.9v.1M545.4 384.6v.1M545.4 385.4h.1M545.4 386.1v.1"/>
<path d="M545.4 386.8v.1M545.4 387.5v.1M545.4 388.2v.1M545.4 389h.1M545.4 389.7v.1M545.4 390.4v.1M545.4 391.1v.1M545.4 391.8v.1M545.4 392.6h.1M545.4 393.3v.1M545.4 394v.1M545.4 394.7v.1"/>
<path d="M567.1 382.5v.1M567.1 383.2v.1M567.1 383.9v.1M567.1 384.6v.1M567.1 385.4h.1M567.1 386.1v.1M567.1 386.8v.1M567.1 387.5v.1M567.1 388.2v.1M567.1 389h.1M567.1 389.7v.1M567.1 390.4v.1"/>
<path d="M567.1 391.1v.1M567.1 391.8v.1M567.1 392.6h.1M567.1 393.3v.1M567.1 394v.1M567.1 394.7v.1M210 411.9h.1v.2z"/>
<circle cx="212.4" cy="102.4" r="2.96"/>
<circle cx="254" cy="102.4" r="2.96"/>
<circle cx="382.3" cy="118.6" r="1.99"/>
<circle cx="382.3" cy="118.6" r="1.72"/>
<circle cx="419" cy="119.4" r="1.01"/>
<circle cx="419" cy="119.4" r=".86"/>
<circle cx="212.4" cy="131.5" r="2.98"/>
<circle cx="144.6" cy="245.8" r="1.01"/>
<circle cx="144.6" cy="245.8" r=".86"/>
<circle cx="212.4" cy="248.5" r="2.96"/>
<circle cx="247.4" cy="260" r=".86"/>
<circle cx="254" cy="248.5" r="2.96"/>
<circle cx="257.4" cy="260" r=".87"/>
<circle cx="495.4" cy="248.5" r="2.96"/>
<circle cx="537.1" cy="248.5" r="2.96"/>
<circle cx="144.6" cy="279.2" r="1.01"/>
<circle cx="144.6" cy="279.2" r=".86"/>
<circle cx="212.4" cy="277.5" r="2.96"/>
<circle cx="243.2" cy="269.8" r="1"/>
<circle cx="243.2" cy="269.8" r=".87"/>
<circle cx="258.9" cy="269.8" r="1"/>
<circle cx="258.9" cy="269.8" r=".87"/>
<circle cx="537.1" cy="277.5" r="2.96"/>
<circle cx="243.2" cy="285.5" r="1"/>
<circle cx="243.2" cy="285.5" r=".87"/>
<circle cx="258.9" cy="285.5" r="1"/>
<circle cx="258.9" cy="285.5" r=".87"/>
<circle cx="505.1" cy="321.3" r="1.37"/>
<circle cx="340.8" cy="357.7" r=".99"/>
<circle cx="354.5" cy="356.9" r=".28"/>
<circle cx="340.3" cy="362.2" r=".7"/>
<circle cx="340.8" cy="377.7" r=".99"/>
<circle cx="340.8" cy="372.7" r=".99"/>
<circle cx="346.8" cy="367.7" r=".99"/>
<circle cx="347.1" cy="361.6" r=".19"/>
<circle cx="340.8" cy="387.7" r="1"/>
<circle cx="340.8" cy="382.7" r=".99"/>
<circle cx="340.8" cy="392.8" r=".99"/>
</g>
<g fill="#000">
<path d="M154 139.5l.3 2h-.7zM153.8 125.8h.7l-.4 2zM430.6 192.1l3.5 1.9-3.5 2z"/>
<path d="M92.7 234.9h.5v.5l-.2 .1v-.3v.3l-.3-.1z" fill-rule="evenodd"/>
<path d="M92.7 234.9l.3-.1v.4v-.4l.2 .1v.5h-.5z" fill-rule="evenodd"/>
<path d="M368.8 255.6l.3-.1v.3v-.3l.2 .1v.5h-.5z" fill-rule="evenodd"/>
<path d="M368.8 255.6a.34 .34 0 0 1 .5 .1 .34 .34 0 0 1-.2 .5v-.4v.4l-.4-.3z" fill-rule="evenodd"/>
<path d="M295.9 277.4l.2-.1v.4v-.4l.4 .2-.2 .5-.5-.2z" fill-rule="evenodd"/>
<path d="M295.9 277.4l.4-.1 .2 .2-.2 .5h-.2v-.3v.3l-.3-.2z" fill-rule="evenodd"/>
<path d="M250.8 305.9l.4-.1 .2 .2-.2 .5-.5-.2 .3-.1h-.3z" fill-rule="evenodd"/>
<path d="M250.8 305.9l.4-.1 .2 .2-.4 .2h.4l-.2 .3-.5-.2z" fill-rule="evenodd"/>
</g>
<path d="M211.5 165.1h22.4v1h-22.4z" fill="#000"/>
<g font-size="12.7">
<text x="211.6" y="164.3">A-A</text>
<text x="121.8" y="225.8">A</text>
<text x="122" y="307.5">A</text>
</g>
<text font-size="9.9" x="513.1" y="392.3">25417362731</text>
<g font-size="4.9">
<text x="293.2" y="54.2">M12</text>
<text x="293.2" y="59.1">(吊り用）</text>
<text x="306.2" y="54.2">24</text>
<text x="293.2" y="64.1">(FOR HANGING USE)</text>
<text x="383.7" y="60.3">215</text>
<text x="399.1" y="68.7">123</text>
<text x="255.7" y="73.4">5</text>
<text x="338.7" y="75.7" transform="rotate(42 338.7 75.7)">2-C30</text>
<text x="425.1" y="77.1">13</text>
<text x="405.7" y="95.8" transform="rotate(45 405.7 95.8)">2-C15</text>
<text x="321.4" y="96.9">5</text>
<text x="450.2" y="97">M6</text>
<text x="460.7" y="97">12</text>
<text x="305.5" y="103.5" transform="rotate(-90 305.5 103.5)">80</text>
<text x="400.6" y="106.2">5</text>
<text x="128" y="112.6">0.05</text>
<text x="141.2" y="112.6">B</text>
<text x="323.5" y="112.4" transform="rotate(-90 323.5 112.4)">2.3</text>
<text x="169.2" y="115.1" transform="rotate(-90 169.2 115.1)">143.5</text>
<text x="451.8" y="116.2" transform="rotate(-90 451.8 116.2)">10</text>
<text x="120" y="121">C</text>
<text x="181.3" y="125.1" transform="rotate(-90 181.3 125.1)">35.15 ±0.05</text>
<text x="295.5" y="120.6" transform="rotate(-90 295.5 120.6)">175</text>
<text x="305.5" y="121.9" transform="rotate(-90 305.5 121.9)">t25</text>
<text x="349.2" y="126.7" transform="rotate(42 349.2 126.7)">C15</text>
<text x="392.6" y="130.2" transform="rotate(-90 392.6 130.2)">30</text>
<text x="305.5" y="136.9" transform="rotate(-90 305.5 136.9)">70</text>
<text x="314.8" y="132.7" transform="rotate(-90 314.8 132.7)">12.5</text>
<text x="413.2" y="132.3" transform="rotate(-46 413.2 132.3)">C15</text>
<text x="451.8" y="135.2" transform="rotate(-90 451.8 135.2)">60</text>
<text x="392.6" y="140.3" transform="rotate(-90 392.6 140.3)">30</text>
<text x="129" y="153.7">0.01</text>
<text x="142.1" y="153.7">C</text>
<text x="169.2" y="157.3" transform="rotate(-90 169.2 157.3)">28.5</text>
<text x="345" y="163.6">20</text>
<text x="353.3" y="163.6">30</text>
<text x="378.3" y="163.6">137.5</text>
<text x="409.1" y="163.6">30</text>
<text x="417.5" y="163.6">20</text>
<text x="329.4" y="173.3">18</text>
<text x="378.3" y="173.3">237.5</text>
<text x="434.5" y="173.3">22</text>
<text x="372.7" y="182.9">277.5 ±0.1</text>
<text x="47.9" y="195.7">22</text>
<text x="101.9" y="195.7">248</text>
<text x="154.2" y="195.7">7.5</text>
<text x="236.6" y="197.2">2-M6</text>
<text x="252.2" y="197.2">10</text>
<text x="306.4" y="194.7">0.05</text>
<text x="319.5" y="194.7">A</text>
<text x="446.2" y="195.8">A</text>
<text x="181.6" y="198">2-M6</text>
<text x="181.6" y="203">(溶接前加工)</text>
<text x="197.1" y="198">12</text>
<text x="236.6" y="202.1">下穴(PRE-HOLE)</text>
<text x="277.5" y="202.1">14</text>
<text x="298.4" y="203.2">B</text>
<text x="94.1" y="205.1">245</text>
<text x="155.1" y="205.1">25</text>
<text x="181.6" y="207.9">(MACHINE BEFORE</text>
<text x="512.5" y="209.2">175</text>
<text x="130.6" y="214.7">18</text>
<text x="181.6" y="212.9">WELDING)</text>
<text x="74.9" y="220.9">5</text>
<text x="214.1" y="221.1">5</text>
<text x="249.9" y="221.1">30</text>
<text x="263.6" y="221.1">15</text>
<text x="281" y="219.5">4-M6</text>
<text x="296.5" y="219.5">12</text>
<text x="359" y="220.4">5</text>
<text x="396.6" y="219.8">5</text>
<text x="476.6" y="220.3" transform="rotate(45 476.6 220.3)">4-C3</text>
<text x="152.7" y="226.1" transform="rotate(-40 152.7 226.1)">C3</text>
<text x="92.2" y="229.9" transform="rotate(-90 92.2 229.9)">10</text>
<text x="165.6" y="241.3" transform="rotate(-90 165.6 241.3)">42</text>
<text x="314.5" y="245.4" transform="rotate(-90 314.5 245.4)">67</text>
<text x="467.8" y="242.6" transform="rotate(-90 467.8 242.6)">50</text>
<text x="74.1" y="247.9">5</text>
<text x="98.6" y="246.3">t16</text>
<text x="368.3" y="251.7" transform="rotate(-90 368.3 251.7)">5</text>
<text x="92.2" y="254.6" transform="rotate(-90 92.2 254.6)">70</text>
<text x="217.7" y="252.8">5</text>
<text x="277.7" y="252.1" transform="rotate(-90 277.7 252.1)">17.5</text>
<text x="244.3" y="263.6" transform="rotate(61 244.3 263.6)">R15</text>
<text x="165.6" y="266.2" transform="rotate(-90 165.6 266.2)">100</text>
<text x="175.2" y="264.2" transform="rotate(-90 175.2 264.2)">172</text>
<text x="286" y="267.9" transform="rotate(-90 286 267.9)">30</text>
<text x="295.3" y="267.8" transform="rotate(-90 295.3 267.8)">23.5</text>
<text x="368.3" y="269" transform="rotate(-90 368.3 269)">t16</text>
<text x="457.8" y="264.2" transform="rotate(-90 457.8 264.2)">172</text>
<text x="467.8" y="265.5" transform="rotate(-90 467.8 265.5)">87</text>
<text x="305.3" y="270.1" transform="rotate(-90 305.3 270.1)">70.5</text>
<text x="314.5" y="275.4" transform="rotate(-90 314.5 275.4)">105</text>
<text x="92.2" y="277.1" transform="rotate(-90 92.2 277.1)">t16</text>
<text x="221.6" y="284.6" transform="rotate(-90 221.6 284.6)">6</text>
<text x="305.3" y="287.6" transform="rotate(-90 305.3 287.6)">34.5</text>
<text x="266.3" y="292" transform="rotate(45 266.3 292)">2-C3</text>
<text x="165.6" y="298.7" transform="rotate(-90 165.6 298.7)">30</text>
<text x="295.3" y="298.4" transform="rotate(-90 295.3 298.4)">23.5</text>
<text x="467.8" y="299.1" transform="rotate(-90 467.8 299.1)">35</text>
<text x="226.6" y="305.5">23.5</text>
<text x="265.2" y="305.5">23.5</text>
<text x="71.9" y="307" transform="rotate(-43 71.9 307)">2-R17.6</text>
<text x="477.1" y="308.1">25</text>
<text x="512.5" y="308.1">125</text>
<text x="538.8" y="308.1">25</text>
<text x="74.4" y="314.9">137.5</text>
<text x="107.8" y="314.9">45</text>
<text x="131.1" y="314.9">95</text>
<text x="242.6" y="316.8">36</text>
<text x="254.2" y="316.8">34</text>
<text x="370" y="317.8">NOTE</text>
<text x="370" y="312.8">注記</text>
<text x="371.5" y="322.7">1.溶接一体構造とする</text>
<text x="497.7" y="323.1">3-</text>
<text x="507.3" y="323.1">17.8</text>
<text x="248.2" y="326.4">70</text>
<text x="376" y="327.7">WELDING INTEGRAL CONSTRUCTION</text>
<text x="371.5" y="332.6">2.角稜部は､ばり･かえり除去の事</text>
<text x="376" y="337.5">REMOVED BURRS FROM THE CONTOUR EDGES</text>
<text x="469.2" y="355.7">SS400</text>
<text x="464.5" y="368">- kg</text>
<text x="485.4" y="368">19.0 kg</text>
<text x="522.6" y="374.9">ブラケット (L)</text>
<text x="485.7" y="380.3">1:3</text>
<text x="522.6" y="381.2">BRACKET (L)</text>
<text x="487.5" y="387.2">-</text>
</g>
<text font-size="4.2" x="493.8" y="394">NO</text>
<g font-size="3.9">
<text x="312" y="348.8">凡例</text>
<text x="324.1" y="348.8">EXPLANATORY　NOTES</text>
<text x="558.3" y="367.2">09.04.24</text>
</g>
<g font-size="3.8">
<text x="505" y="367.7">09.06.03</text>
<text x="523" y="367.7">09.06.03</text>
<text x="541.1" y="367.7">09.04.28</text>
</g>
<g font-size="3.7">
<text x="503" y="354.9">DEVELOP</text>
<text x="539" y="354.9">DEVELOP</text>
</g>
<g font-size="3.5">
<text x="369.1" y="349.5">9</text>
<text x="373.5" y="348.8">- -</text>
<text x="373.5" y="353.8">- -</text>
<text x="391.6" y="348.8">-</text>
<text x="391.7" y="353.8">-</text>
<text x="412.6" y="348.8">-</text>
<text x="412.6" y="353.8">-</text>
<text x="428.5" y="348.8">-</text>
<text x="428.5" y="353.8">-</text>
<text x="439.8" y="348.8">-</text>
<text x="439.8" y="353.8">-</text>
<text x="463.8" y="348.7">材質 MATERIAL</text>
<text x="342.4" y="359">8</text>
<text x="350.1" y="359">90</text>
<text x="369.1" y="359.5">7</text>
<text x="369.1" y="354.5">8</text>
<text x="373.5" y="358.8">- -</text>
<text x="391.7" y="358.8">-</text>
<text x="412.6" y="358.8">-</text>
<text x="428.5" y="358.8">-</text>
<text x="439.8" y="358.8">-</text>
<text x="560.3" y="356.5">Tokai</text>
<text x="369.1" y="364.5">6</text>
<text x="373.5" y="363.8">- -</text>
<text x="391.7" y="363.8">-</text>
<text x="412.6" y="363.8">-</text>
<text x="428.5" y="363.8">-</text>
<text x="439.8" y="363.8">-</text>
<text x="557" y="360.1">Hirowatari</text>
<text x="348.4" y="369">14</text>
<text x="369.1" y="369.5">5</text>
<text x="373.5" y="368.8">- -</text>
<text x="391.7" y="368.8">-</text>
<text x="412.6" y="368.8">-</text>
<text x="428.5" y="368.8">-</text>
<text x="439.8" y="368.8">-</text>
<text x="342.4" y="374">14</text>
<text x="369.1" y="374.5">4</text>
<text x="373.5" y="373.8">- -</text>
<text x="391.7" y="373.8">-</text>
<text x="412.6" y="373.8">-</text>
<text x="428.5" y="373.8">-</text>
<text x="439.8" y="373.8">-</text>
<text x="507.6" y="375.8">名称</text>
<text x="342.4" y="384">8</text>
<text x="342.4" y="379">8</text>
<text x="347.3" y="379">30</text>
<text x="369.1" y="379.5">3</text>
<text x="373.5" y="378.8">- -</text>
<text x="373.5" y="383.8">- -</text>
<text x="391.7" y="378.8">-</text>
<text x="391.7" y="383.8">-</text>
<text x="412.6" y="378.8">-</text>
<text x="412.6" y="383.8">-</text>
<text x="428.5" y="378.8">-</text>
<text x="428.5" y="383.8">-</text>
<text x="439.8" y="383.8">-</text>
<text x="439.8" y="378.8">-</text>
<text x="506.6" y="379.3">NAME</text>
<text x="342.4" y="389">8</text>
<text x="369.1" y="389.5">1</text>
<text x="369.1" y="384.5">2</text>
<text x="373.5" y="389">- 4</text>
<text x="385.6" y="388.8">09.05.26</text>
<text x="404.1" y="388.8">EA541HA172M</text>
<text x="428.5" y="388.8">b</text>
<text x="434.8" y="388.8">Suzuura</text>
<text x="503.1" y="388.3">品番</text>
<text x="342.4" y="394">8</text>
<text x="450.3" y="393.7">熱処理 HEAT TREATMENT:</text>
<text x="504.3" y="391.8">No.</text>
</g>
<g font-size="3.4">
<text x="521" y="354.7">DEVEROP</text>
<text x="503" y="360.1">Y.Manabe</text>
</g>
<text font-size="3.2" x="539" y="360">K.Minami</text>
<g font-size="3.1">
<text x="391.9" y="23.6">This product is subject to all the applicable Japanese Foreign Exchange and</text>
<text x="162.5" y="27.5">disclosed to any third party without prior permission of YAMAZAKI MAZAK,Corporation.</text>
<text x="162.5" y="24.3">YAMAZAKI MAZAK Corporation has the property of this drawing and the design shown in it, any part of this drawing and design shall not be</text>
<text x="392.2" y="28.1">Foreign Trade Law.</text>
<text x="232.7" y="197.5">1</text>
<text x="247.9" y="216.7">1</text>
<text x="263.6" y="216.9">1</text>
<text x="274.1" y="242.4">1</text>
</g>
<text font-size="2.9" x="521" y="359.8">T.Kugimoto</text>
<g font-size="2.8">
<text x="391.9" y="32.6">本品は「外国為替及び外国貿易法」に該当しますので外国に輸出する場合には同法に基づく許可を必要とします。</text>
<text x="341.5" y="353.6">使用例　SAMPLE</text>
<text x="318.6" y="370.4">座グリ</text>
<text x="318.6" y="373.3">SPOT-FACE</text>
<text x="318.6" y="383.9">深サ指示</text>
<text x="318.6" y="386.7">DEPTH</text>
</g>
<g font-size="2.4">
<text x="162.5" y="32">ヤマザキマザック株式会社はこの図面および図面に開示された技術情報に関する権利を所有し、当社の事前の許可なく、その全部又は一部を問わず第三者に開示してはならない。</text>
<text x="504.6" y="348.5">承認 APP'D</text>
<text x="522.6" y="348.5">検図 CHK'D</text>
<text x="540" y="348.5">設計 DESIGN</text>
<text x="556.9" y="348.5">製図 DRAWING</text>
<text x="341.4" y="363.1">8X90</text>
<text x="450.3" y="361">素材質量 MTRL MASS</text>
<text x="475.9" y="361">製品質量 PRDCT MASS</text>
<text x="453.6" y="373.5">仕上 FINISHING</text>
<text x="482" y="373.5">尺度 SCALE</text>
<text x="376.5" y="394.7">QT'Y</text>
<text x="376.7" y="392.2">個数</text>
<text x="388.8" y="392.2">年月日</text>
<text x="389.4" y="394.7">DATE</text>
<text x="407.2" y="392.2">変更票番号</text>
<text x="408.3" y="394.7">MOD. NO.</text>
<text x="426.6" y="394.7">TYPE</text>
<text x="427.1" y="392.2">種類</text>
<text x="438.8" y="394.7">SIGN</text>
<text x="438.9" y="392.2">署名</text>
<text x="540.4" y="398.4">THIRD ANGLE PROJECTION</text>
</g>
<g font-size="2.1">
<text x="308.1" y="352.3">記号</text>
<text x="317.8" y="353.3">内容 DESCRIPTION</text>
<text x="308.1" y="354.4">SYMBOL</text>
<text x="318.6" y="359.8">皿モミ</text>
<text x="318.6" y="361.9">COUNTERSINKING</text>
<text x="348.1" y="364.4">COUNTERSINKING</text>
<text x="348.1" y="362.3">皿モミ</text>
<text x="348.1" y="374.4">SPOT-FACE</text>
<text x="348.1" y="372.3">座グリ</text>
<text x="348.1" y="382.3">深サ</text>
<text x="348.1" y="384.4">DEPTH 30</text>
<text x="348.1" y="392.3">キリ（通シ）</text>
<text x="348.1" y="394.4">DRILL THROUGH</text>
<text x="309.1" y="398.1">変更種類 MOD.TYPE a:注文先指示 SUPPLIER b:設計変更 DESIGN c:誤記 ERROR d:記入漏 MISSING INFO e:工作都合 MACHINING f:材料都合 MAT'L</text>
<text x="451.1" y="398.1">指示のない角稜部は C０.２面取 CHAMFER THE UNSPECIFIED CORNERS &amp; EDGES AT C0.2</text>
</g>
</svg>
